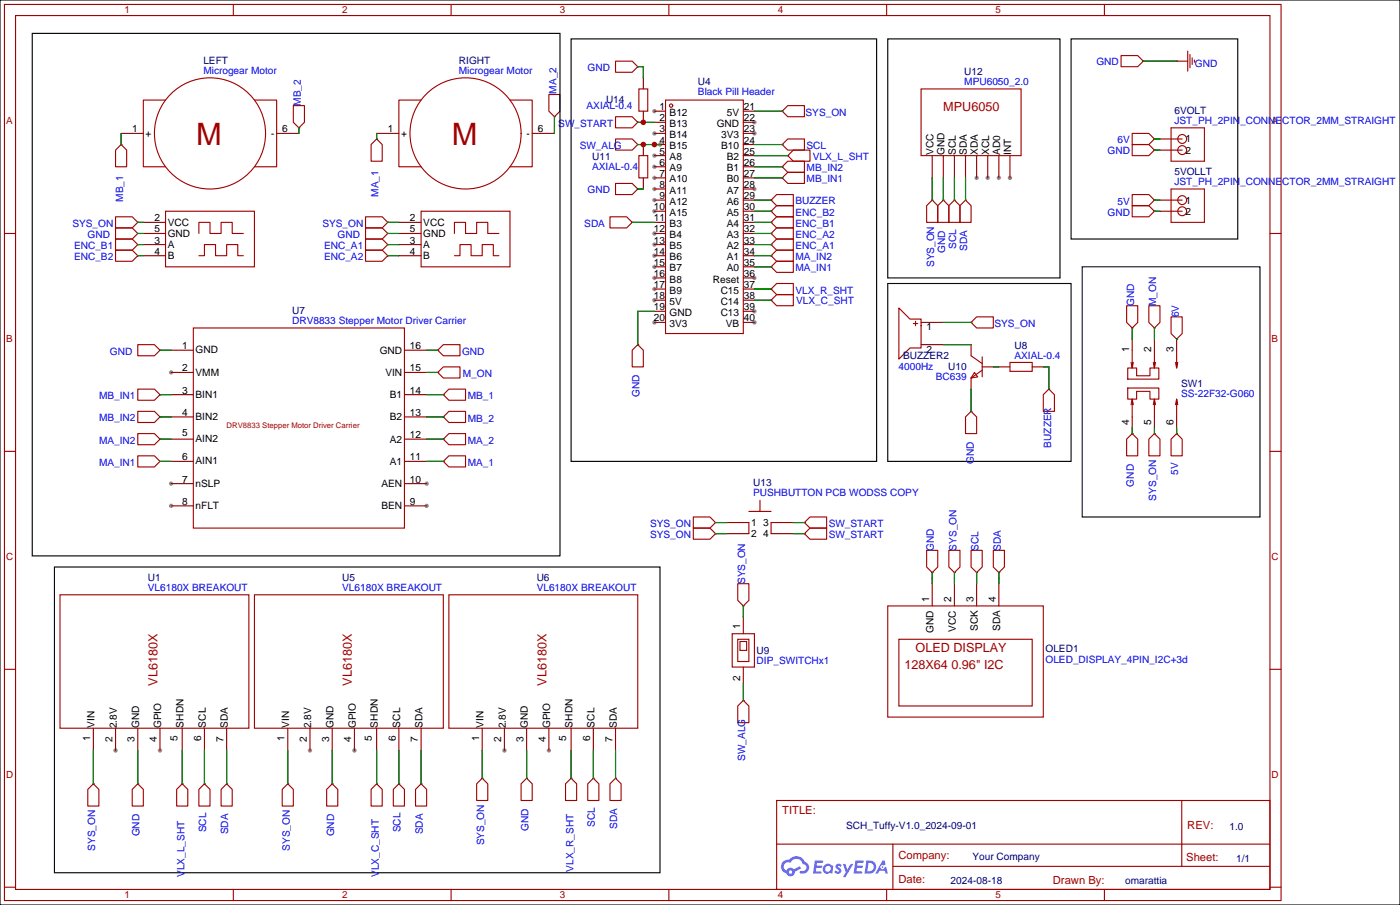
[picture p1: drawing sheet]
<svg xmlns="http://www.w3.org/2000/svg" width="320mm" height="207mm" viewBox="0 0 320 207" stroke-linecap="round" stroke-linejoin="round" font-family="sans-serif">
<path d="M0 0h320.1v206.8h-320.1z" fill="#fff" stroke="#000" stroke-width=".25"/>
<g fill="#999">
<circle cx="149.6" cy="25.4" r=".51"/>
<circle cx="149.6" cy="30.5" r=".51"/>
<circle cx="149.6" cy="35.6" r=".51"/>
<circle cx="149.6" cy="38.1" r=".51"/>
<circle cx="149.6" cy="40.6" r=".51"/>
<circle cx="149.6" cy="43.2" r=".51"/>
<circle cx="149.6" cy="45.7" r=".51"/>
<circle cx="149.6" cy="48.3" r=".51"/>
<circle cx="149.6" cy="53.3" r=".51"/>
<circle cx="149.6" cy="55.9" r=".51"/>
<circle cx="149.6" cy="58.4" r=".51"/>
<circle cx="149.6" cy="61" r=".51"/>
<circle cx="149.6" cy="63.5" r=".51"/>
<circle cx="149.6" cy="66" r=".51"/>
<circle cx="149.6" cy="68.6" r=".51"/>
<circle cx="149.6" cy="73.7" r=".51"/>
<circle cx="172.5" cy="73.7" r=".51"/>
<circle cx="172.5" cy="71.1" r=".51"/>
<circle cx="172.5" cy="63.5" r=".51"/>
<circle cx="172.5" cy="43.2" r=".51"/>
<circle cx="172.5" cy="30.5" r=".51"/>
<circle cx="172.5" cy="27.9" r=".51"/>
<circle cx="26.4" cy="171.5" r=".51"/>
<circle cx="36.6" cy="171.5" r=".51"/>
<circle cx="70.9" cy="171.5" r=".51"/>
<circle cx="81" cy="171.5" r=".51"/>
<circle cx="115.3" cy="171.5" r=".51"/>
<circle cx="125.5" cy="171.5" r=".51"/>
<circle cx="39.1" cy="85.1" r=".51"/>
<circle cx="39.1" cy="110.5" r=".51"/>
<circle cx="39.1" cy="115.6" r=".51"/>
<circle cx="97.5" cy="115.6" r=".51"/>
<circle cx="97.5" cy="110.5" r=".51"/>
<circle cx="223.3" cy="40.6" r=".51"/>
<circle cx="225.8" cy="40.6" r=".51"/>
<circle cx="228.3" cy="40.6" r=".51"/>
<circle cx="230.9" cy="40.6" r=".51"/>
<circle cx="150.9" cy="33" r=".51"/>
</g>
<g fill="none" stroke="#a10000" stroke-width=".25">
<path d="M1 1h291.9v204.7h-291.9zM3.6 3.6h286.7v199.6h-286.7zM53.3 1v2.6M103.1 1v2.6M152.9 1v2.6M202.7 1v2.6M252.5 1v2.6M1 53.3h2.6M290.3 53.3h2.6M1 103.1h2.6M290.3 103.1h2.6M1 152.9h2.6"/>
<path d="M290.3 152.9h2.6M177.5 182.9h112.8v20.3h-112.8zM177.6 192.8h112.6M204.1 197.9h86.1M204.1 192.8v10.2M270.2 182.9v15M1 202.7h2.6M53.3 203.2v2.5M103.1 203.2v2.5M152.9 203.2v2.5M202.7 203.2v2.5M252.5 203.2v2.5"/>
<path d="M290.3 202.7h2.6"/>
</g>
<g fill="#5487ff">
<path d="M191.2 197.5l.5-.2 .4 .1 .3 .3-.2 .4a.33 .33 0 0 0-.3-.3 .33 .33 0 0 0-.4 .1l.1 .1a.86 .86 0 0 1 .7 .7 .86 .86 0 0 1-.3 .8l-.7 .1-.6-.4 .4-.4 .5 .3 .2-.1v-.2a.88 .88 0 0 1-.6-1.3z"/>
<path d="M192.7 197.4h.6l.4 1.3 .8-1.3h.6l-1.8 3h-.6l.6-1.1z"/>
<path d="M186.3 196.6h1.6l.3 .1-.1 .4h-1.3l-.1 .6h1.1l.2 .3-.3 .3h-1.1l-.1 .8h1.2l.1 .2-.1 .2-1.8 .1z"/>
<path d="M195.6 196.6h1.6l.2 .1v.4h-1.3l-.1 .6h1.1l.2 .3-.3 .3h-1.1l-.1 .8h1.2l.1 .2-.1 .2-1.9 .1z"/>
<path d="M201.7 196.6h.5l.3 .9-.5 .2a.5 .5 0 0 0-.7 .2 .5 .5 0 0 0 .3 .7 .5 .5 0 0 0 .6-.4l.4-.2 .4 1.6h-.6l-.1-.7h-1.2l-.4 .7h-.6z"/>
<path d="M198 196.6l-.4 3h1a1.51 1.51 0 0 0 1.7-1.5 1.51 1.51 0 0 0-1.8-1.5zM198.6 197.1a1.02 1.02 0 0 1 1.1 1.2 1.02 1.02 0 0 1-1.4 .8z"/>
<path d="M188.5 197.6a1.11 1.11 0 0 0-.3 1.6 1.11 1.11 0 0 0 1.6 .2l.5 .2 .2-1.7-.4-.2a1.02 1.02 0 0 0-1.6-.1zM188.6 198.5a.67 .67 0 0 1 1.3 0 .67 .67 0 0 1-1.3 0z"/>
<path d="M179 196.9a1.58 1.58 0 0 0 .8 2.6 1.01 1.01 0 0 0 1.1 .7 1.01 1.01 0 0 0 .8-1.1l1.4-.7-.3-.5-1.3 .7-.5-.3a1.02 1.02 0 0 0-1.2 .6 1 1 0 0 1-.5-1.4 1 1 0 0 1 1.4-.3 1.49 1.49 0 0 1 1.5-1 1.49 1.49 0 0 1 1.4 1.2 .82 .82 0 0 1 .7 1.1 .82 .82 0 0 1-1.2 .5l-.3 .1v.3a1.4 1.4 0 0 0 2-.6 1.4 1.4 0 0 0-.8-1.9 2.19 2.19 0 0 0-3.7-.5l-.8 .1zM180.3 199.2a.4 .4 0 0 1 .8 0 .4 .4 0 0 1-.8 0z"/>
<circle cx="201.8" cy="198.1" r=".19"/>
</g>
<g fill="none" stroke="#a10000" stroke-width=".25">
<path d="M140.7 14h3.8l1.3 1.2-1.3 1.3h-3.8zM256.3 12.7h3.8l1.3 1.3-1.3 1.2h-3.8zM269 14h2.5M271.5 11.7v4.6M272 12.4v3.1M272.5 13.2v1.5M273 13.7v.5M26.4 34.3l1.3-1.3 1.3 1.3v3.8h-2.6zM37.8 22.9h-5v15.2h5M58.2 22.9h5v15.2h-5M67.1 24.1h2.5v3.8l-1.3 1.3-1.2-1.3zM84.8 33l1.3-1.2 1.3 1.2v3.8h-2.6z"/>
<path d="M96.3 22.9h-5.1v15.2h5.1M116.6 22.9h5.1v15.2h-5.1M125.5 21.6h2.5v3.8l-1.3 1.3-1.2-1.3zM140.7 26.7h3.8l1.3 1.2-1.3 1.3h-3.8zM140.7 31.8h3.8l1.3 1.2-1.3 1.3h-3.8zM146 20.3h2.1v5.1h-2.1zM146 35.6h2.1v5h-2.1zM152.1 22.9h17.8v53.3h-17.8zM178.8 38.1l1.3-1.3h3.8v2.6h-3.8zM178.8 33l1.3-1.2h3.8v2.5h-3.8zM178.8 25.4l1.3-1.3h3.8v2.6h-3.8zM181.4 34.3h3.8v2.5h-3.8l-1.3-1.2z"/>
<path d="M210.6 20.3h22.8v15.3h-22.8zM258.8 33h3.8l1.3 1.3-1.3 1.3h-3.8zM258.8 30.5h3.8l1.3 1.3-1.3 1.2h-3.8zM267.7 29.2h7.6v7.6h-7.6zM26.4 52.1h3.8l1.3 1.2-1.3 1.3h-3.8zM26.4 49.5h3.8l1.3 1.3-1.3 1.3h-3.8zM26.4 57.2h3.8l1.3 1.2-1.3 1.3h-3.8zM26.4 54.6h3.8l1.3 1.3-1.3 1.3h-3.8zM37.8 48.3h20.4v12.7h-20.4zM45.5 53.3v-2.5h2.5v2.5h2.5v-2.5h2.6v2.5h2.5M45.5 58.4h1.2v-2.5h2.6v2.5h2.5v-2.5h2.6v2.5h1.2M83.6 52.1h3.8l1.2 1.2-1.2 1.3h-3.8z"/>
<path d="M83.6 49.5h3.8l1.2 1.3-1.2 1.3h-3.8zM83.6 54.6h3.8l1.2 1.3-1.2 1.3h-3.8zM83.6 57.2h3.8l1.2 1.2-1.2 1.3h-3.8zM96.3 48.3h20.3v12.7h-20.3zM103.9 53.3v-2.5h2.5v2.5h2.6v-2.5h2.5v2.5h2.5M103.9 58.4h1.3v-2.5h2.5v2.5h2.5v-2.5h2.6v2.5h1.2M139.4 49.5h3.9l1.2 1.3-1.2 1.3h-3.9zM140.7 41.9h3.8l1.3 1.3-1.3 1.3h-3.8zM176.3 58.4l1.2-1.2h3.9v2.5h-3.9zM176.3 45.7l1.2-1.2h3.9v2.5h-3.9zM176.3 50.8l1.2-1.3h3.9v2.6h-3.9zM176.3 55.9l1.2-1.3h3.9v2.6h-3.9z"/>
<path d="M176.3 48.3l1.2-1.3h3.9v2.5h-3.9zM176.3 53.3l1.2-1.2h3.9v2.5h-3.9zM178.8 40.6l1.3-1.2h3.8v2.5h-3.8zM211.8 47l1.3-1.3 1.3 1.3v3.8h-2.6zM214.4 47l1.2-1.3 1.3 1.3v3.8h-2.5zM218.2 45.7l1.3 1.3v3.8h-2.6v-3.8zM220.7 45.7l1.3 1.3v3.8h-2.5v-3.8zM258.8 44.5h3.8l1.3 1.2-1.3 1.3h-3.8zM258.8 47h3.8l1.3 1.3-1.3 1.2h-3.8zM267.7 43.2h7.6v7.6h-7.6zM31.5 78.7h3.8l1.3 1.3-1.3 1.3h-3.8zM44.2 74.9h48.3v45.8h-48.3z"/>
<path d="M101.3 78.7h3.9v2.6h-3.9l-1.2-1.3zM145.8 78.7l1.3 1.3v3.8h-2.6v-3.8zM176.3 61l1.2-1.3h3.9v2.5h-3.9zM176.3 66l1.2-1.2h3.9v2.5h-3.9zM176.3 68.6l1.2-1.3h3.9v2.6h-3.9zM205.5 70.4l2.5 2.5h2.6v6.6h-2.6l-2.5 2.5zM208.8 73.9h1M209.3 73.4v1M223.3 72.4h3.8v2.5h-3.8l-1.3-1.2zM257.6 69.9h2.5v3.8l-1.3 1.2-1.2-1.2zM262.6 69.9h2.6v3.8l-1.3 1.2-1.3-1.2zM267.7 72.4h2.6v3.8l-1.3 1.3-1.3-1.3z"/>
<path d="M31.5 94h3.8l1.3 1.3-1.3 1.2h-3.8zM31.5 88.9h3.8l1.3 1.3-1.3 1.2h-3.8zM31.5 99.1h3.8l1.3 1.2-1.3 1.3h-3.8zM100.1 85.1l1.2-1.3h3.9v2.6h-3.9zM101.3 90.2l1.3-1.3h3.8v2.5h-3.8zM101.3 95.3l1.3-1.3h3.8v2.5h-3.8zM220.7 95.3l1.3-1.3 1.3 1.3v3.8h-2.6zM222 81.3l2.5 1.8M222.8 85.1l.7 1-1.5 .3zM224.5 81.5v4.6M224.5 84.6l-2.5 1.8M230.9 82.8h5.1v2h-5.1z"/>
<path d="M239.8 88.9l1.2 1.3v3.8h-2.5v-3.8zM257.8 84.1h2v1.8h3.1v-1.8h2v2.5h-7.1zM257.8 88.6h7.1v2.6h-2v-1.8h-3.1v1.8h-2zM258.6 82.8l.2 1.3M258.8 99.1l1.3 1.2v3.8h-2.5v-3.8zM258.8 80v4.1l.3-1.3M258.8 91.2l-.2 1.3M259.1 92.5l-.3-1.3v4.1M263.7 82.8l.2 1.3M263.9 80v4.1l.3-1.3M263.9 91.2l-.2 1.3M264.2 92.5l-.3-1.3v4.1"/>
<path d="M268.7 82.8l.3 1.3M269 99.1l1.3 1.2v3.8h-2.6v-3.8zM269 80v4.1l.2-1.3M269 91.2l-.3 1.3M269.2 92.5l-.2-1.3v4.1M31.5 104.1h3.8l1.3 1.3-1.3 1.3h-3.8zM101.3 105.4l1.3-1.3h3.8v2.6h-3.8zM101.3 100.3l1.3-1.2h3.8v2.5h-3.8zM158.5 118.1h3.8l1.3 1.3-1.3 1.3h-3.8zM171.2 119.4v2.5M173.7 114.3v2.5h-2.5M173.7 116.8h2.6"/>
<path d="M176.3 119.4v2.5M185.2 118.1h3.8v2.6h-3.8l-1.3-1.3zM262.6 100.3l1.3-1.2 1.3 1.2v3.8h-2.6zM13.7 135.9h43.2v30.5h-43.2zM58.2 135.9h43.1v30.5h-43.1zM102.6 135.9h43.2v30.5h-43.2zM158.5 120.7h3.8l1.3 1.2-1.3 1.3h-3.8zM168.7 133.4h2.5v3.8l-1.3 1.2-1.2-1.2zM185.2 120.7h3.8v2.5h-3.8l-1.3-1.3zM202.9 138.4h35.6v25.4h-35.6zM211.8 125.7h2.6v3.8l-1.3 1.3-1.3-1.3zM216.9 125.7h2.6v3.8l-1.3 1.3-1.3-1.3z"/>
<path d="M222 125.7h2.5v3.8l-1.2 1.3-1.3-1.3zM227.1 125.7h2.5v3.8l-1.3 1.3-1.2-1.3zM167.4 144.8h5.1v7.6h-5.1zM168.7 146.1h2.5v5h-2.5zM169.2 146.6h1.5v2h-1.5zM205.5 146.1h30.5v15.2h-30.5zM21.3 179.1l1.3 1.2v3.9h-2.5v-3.9zM31.5 179.1l1.3 1.2v3.9h-2.6v-3.9zM41.7 179.1l1.2 1.2v3.9h-2.5v-3.9zM46.7 179.1l1.3 1.2v3.9h-2.5v-3.9zM51.8 179.1l1.3 1.2v3.9h-2.6v-3.9zM65.8 179.1l1.3 1.2v3.9h-2.6v-3.9z"/>
<path d="M75.9 179.1l1.3 1.2v3.9h-2.5v-3.9zM86.1 179.1l1.3 1.2v3.9h-2.6v-3.9zM91.2 179.1l1.3 1.2v3.9h-2.6v-3.9zM96.3 179.1l1.2 1.2v3.9h-2.5v-3.9zM109 179.1l1.2-1.3 1.3 1.3v3.8h-2.5zM119.1 179.1l1.3-1.3 1.3 1.3v3.8h-2.6zM130.6 177.8l1.2 1.3v3.8h-2.5v-3.8zM134.4 179.1l1.2-1.3 1.3 1.3v3.8h-2.5zM139.4 179.1l1.3-1.3 1.3 1.3v3.8h-2.6zM168.7 161.3l1.2-1.3 1.3 1.3v3.8h-2.5z"/>
<circle cx="48" cy="30.5" r="12.7"/>
<circle cx="106.4" cy="30.5" r="12.7"/>
<circle cx="153.4" cy="24.1" r=".38"/>
<circle cx="270.3" cy="34.3" r="1.02"/>
<circle cx="270.3" cy="31.7" r="1.02"/>
<circle cx="270.3" cy="48.3" r="1.02"/>
<circle cx="270.3" cy="45.7" r="1.02"/>
</g>
<g fill="none" stroke="#870000" stroke-width=".25">
<path d="M145.8 15.2h.1M147.1 17.8v2.5M261.4 14h.1M269 14h.1M27.7 33h.1M27.7 30.5h5.1M63.2 30.5h5.1M68.3 29.2h.1M86.1 31.8h.1M86.1 30.5h5.1M121.7 30.5h5M126.7 26.7h.1"/>
<path d="M145.8 27.9h.1M145.8 33h.1M147.1 25.4v2.5M147.1 33v2.6M149.6 30.5h2.5M149.6 25.4h2.5M149.6 27.9h2.5M149.6 33h2.5M149.6 35.6h2.5M149.6 38.1h2.5M169.9 30.5h2.6M169.9 25.4h2.6"/>
<path d="M169.9 27.9h2.6M169.9 33h2.6M169.9 35.6h2.6M169.9 38.1h2.6M178.8 38.1h.1M178.8 33h.1M178.8 25.4h.1M180.1 35.6h.1M213.1 35.6v5M215.6 35.6v5M218.2 35.6v5M220.7 35.6v5"/>
<path d="M223.3 35.6v5M225.8 35.6v5M228.3 35.6v5M230.9 35.6v5M263.9 34.3h.1M263.9 31.8h.1M265.2 31.8h5.1M265.2 34.3h5.1M31.5 53.3h.1M31.5 50.8h.1M31.5 58.4h.1M31.5 55.9h.1"/>
<path d="M32.8 50.8h5M32.8 53.3h5M32.8 55.9h5M32.8 58.4h5M88.6 53.3h.1M88.6 50.8h.1M88.6 55.9h.1M88.6 58.4h.1M91.2 50.8h5.1M91.2 53.3h5.1M91.2 55.9h5.1M91.2 58.4h5.1"/>
<path d="M144.5 50.8h.1M145.8 43.2h.1M147.1 40.6v2.6M149.6 50.8h2.5M149.6 53.3h2.5M149.6 55.9h2.5M149.6 58.4h2.5M149.6 40.6h2.5M149.6 43.2h2.5M149.6 45.7h2.5M149.6 48.3h2.5M169.9 50.8h2.6"/>
<path d="M169.9 53.3h2.6M169.9 55.9h2.6M169.9 58.4h2.6M169.9 40.6h2.6M169.9 43.2h2.6M169.9 45.7h2.6M169.9 48.3h2.6M176.3 58.4h.1M176.3 45.7h.1M176.3 50.8h.1M176.3 55.9h.1M176.3 48.3h.1"/>
<path d="M176.3 53.3h.1M178.8 40.6h.1M213.1 45.7h.1M215.6 45.7h.1M218.2 45.7h.1M220.7 45.7h.1M263.9 45.7h.1M263.9 48.3h.1M265.2 45.7h5.1M265.2 48.3h5.1M145.8 78.7h.1M149.6 61h2.5"/>
<path d="M149.6 63.5h2.5M149.6 66h2.5M149.6 68.6h2.5M149.6 71.1h2.5M149.6 73.7h2.5M169.9 61h2.6M169.9 63.5h2.6M169.9 66h2.6M169.9 68.6h2.6M169.9 71.1h2.6M169.9 73.7h2.6M176.3 61h.1"/>
<path d="M176.3 66h.1M176.3 68.6h.1M210.6 73.7h5M210.6 78.7h5M222 73.7h.1M222 78.7v2.6M258.8 74.9h.1M258.8 77.5v2.5M263.9 74.9h.1M263.9 77.5v2.5M269 77.5h.1M269 77.5v2.5"/>
<path d="M36.6 80h.1M36.6 95.3h.1M36.6 90.2h.1M39.1 80h5.1M39.1 85.1h5.1M39.1 90.2h5.1M39.1 95.3h5.1M92.5 80h5M92.5 85.1h5M92.5 90.2h5M92.5 95.3h5M100.1 80h.1"/>
<path d="M100.1 85.1h.1M101.3 90.2h.1M101.3 95.3h.1M222 94h.1M222 86.4v2.5M224.5 83.8h2.6M228.3 83.8h2.6M236 83.8h2.5M239.8 88.9h.1M258.8 99.1h.1M258.8 95.3v2.5M263.9 99.1h.1"/>
<path d="M263.9 95.3v2.5M269 99.1h.1M269 95.3v2.5M36.6 100.3h.1M36.6 105.4h.1M39.1 100.3h5.1M39.1 105.4h5.1M39.1 110.5h5.1M39.1 115.6h5.1M92.5 100.3h5M92.5 105.4h5M92.5 110.5h5"/>
<path d="M92.5 115.6h5M101.3 105.4h.1M101.3 100.3h.1M163.6 119.4h.1M166.1 119.4h5.1M176.3 119.4h5.1M183.9 119.4h.1M163.6 121.9h.1M166.1 121.9h5.1M169.9 138.4h.1M176.3 121.9h5.1M183.9 121.9h.1"/>
<path d="M213.1 130.8h.1M213.1 133.4v5M218.2 130.8h.1M218.2 133.4v5M223.3 130.8h.1M223.3 133.4v5M228.3 130.8h.1M228.3 133.4v5M169.9 141v3.8M169.9 152.4v3.8M21.3 179.1h.1M21.3 166.4v5.1"/>
<path d="M26.4 166.4v5.1M31.5 179.1h.1M31.5 166.4v5.1M36.6 166.4v5.1M41.7 179.1h.1M41.7 166.4v5.1M46.7 179.1h.1M46.7 166.4v5.1M51.8 179.1h.1M51.8 166.4v5.1M65.8 179.1h.1M65.8 166.4v5.1"/>
<path d="M70.9 166.4v5.1M75.9 179.1h.1M75.9 166.4v5.1M81 166.4v5.1M86.1 179.1h.1M86.1 166.4v5.1M91.2 179.1h.1M91.2 166.4v5.1M96.3 179.1h.1M96.3 166.4v5.1M110.2 177.8h.1M110.2 166.4v5.1"/>
<path d="M115.3 166.4v5.1M120.4 177.8h.1M120.4 166.4v5.1M125.5 166.4v5.1M130.6 177.8h.1M130.6 166.4v5.1M135.6 177.8h.1M135.6 166.4v5.1M140.7 177.8h.1M140.7 166.4v5.1M169.9 160h.1"/>
</g>
<path d="M7.4 7.6h120.6v119.4h-120.6zM130.6 8.9h69.8v96.5h-69.8zM202.9 8.9h39.4v54.6h-39.4zM244.9 8.9h38.1v45.7h-38.1zM202.9 64.8h42v40.6h-42zM247.4 61h40.6v57.1h-40.6zM12.4 129.5h138.5v69.9h-138.5z" fill="none" stroke="#000" stroke-width=".25"/>
<g fill="none" stroke="#008700" stroke-width=".25">
<path d="M145.8 15.2h1.3v2.6M261.4 14h7.6M27.7 30.5v2.5M68.3 29.2v1.3M86.1 30.5v1.3M126.7 26.7v3.8M145.8 33h5.1M145.8 27.9h3.8M172.5 25.4h6.3M172.5 33h6.3M172.5 35.6h7.6M172.5 38.1h6.3"/>
<path d="M263.9 31.8h1.3M263.9 34.3h1.3M31.5 53.3h1.3M31.5 50.8h1.3M31.5 55.9h1.3M31.5 58.4h1.3M88.6 53.3h2.6M88.6 50.8h2.6M88.6 55.9h2.6M88.6 58.4h2.6M144.5 50.8h5.1M145.8 43.2h1.3"/>
<path d="M172.5 53.3h3.8M172.5 50.8h3.8M172.5 55.9h3.8M172.5 58.4h3.8M172.5 40.6h6.3M172.5 48.3h3.8M172.5 45.7h3.8M213.1 40.6v5.1M215.6 40.6v5.1M218.2 40.6v5.1M220.7 40.6v5.1M263.9 48.3h1.3"/>
<path d="M263.9 45.7h1.3M149.6 71.1h-3.8v7.6M172.5 66h3.8M172.5 68.6h3.8M172.5 61h3.8M215.6 78.7h6.4M215.6 73.7h6.4M258.8 74.9v2.6M263.9 74.9v2.6M269 77.5h.1M36.6 80h2.5M36.6 90.2h2.5"/>
<path d="M36.6 95.3h2.5M97.5 80h2.6M97.5 85.1h2.6M97.5 90.2h3.8M97.5 95.3h3.8M222 88.9v5.1M227.1 83.8h1.2M238.5 83.8h1.3v5.1M258.8 97.8v1.3M263.9 97.8v1.3M269 97.8v1.3M36.6 100.3h2.5"/>
<path d="M36.6 105.4h2.5M97.5 100.3h3.8M97.5 105.4h3.8M163.6 119.4h2.5M181.4 119.4h2.5M163.6 121.9h2.5M169.9 138.4v2.6M181.4 121.9h2.5M213.1 130.8v2.6M218.2 130.8v2.6M223.3 130.8v2.6M228.3 130.8v2.6"/>
<path d="M169.9 156.2v3.8M21.3 171.5v7.6M31.5 171.5v7.6M41.7 171.5v7.6M46.7 171.5v7.6M51.8 171.5v7.6M65.8 171.5v7.6M75.9 171.5v7.6M86.1 171.5v7.6M91.2 171.5v7.6M96.3 171.5v7.6M110.2 171.5v6.3"/>
<path d="M120.4 171.5v6.3M130.6 171.5v6.3M135.6 171.5v6.3M140.7 171.5v6.3"/>
</g>
<g fill="#c00">
<circle cx="147.1" cy="27.9" r=".63"/>
<circle cx="149.6" cy="33" r=".63"/>
<circle cx="147.1" cy="33" r=".63"/>
</g>
<g font-size="7.1" fill="#a00000">
<text x="44.9" y="33.1">M</text>
<text x="103.3" y="33.1">M</text>
</g>
<g font-size="2.9" fill="#a00000">
<text x="215.6" y="25.3">MPU6050</text>
<text x="209.3" y="149">OLED DISPLAY</text>
<text x="206.8" y="152.8">128X64 0.96&quot; I2C</text>
<text x="36" y="156.7" transform="rotate(-90 36 156.7)">VL6180X</text>
<text x="80.4" y="156.7" transform="rotate(-90 80.4 156.7)">VL6180X</text>
<text x="124.9" y="156.7" transform="rotate(-90 124.9 156.7)">VL6180X</text>
</g>
<g font-size="2.6" fill="#a00000">
<text x="178.8" y="186.1">TITLE:</text>
<text x="271.4" y="189.4">REV:</text>
<text x="205.4" y="196.3">Company:</text>
<text x="271.2" y="196.7">Sheet:</text>
<text x="205.4" y="201.8">Date:</text>
<text x="240.7" y="201.9">Drawn By:</text>
</g>
<g font-size="2.3" fill="#000080">
<text x="46.5" y="14.6">LEFT</text>
<text x="104.9" y="14.6">RIGHT</text>
<text x="220.5" y="17.1">U12</text>
<text x="138.5" y="23.6">U14</text>
<text x="159.6" y="19.5">U4</text>
<text x="268.5" y="26">6VOLT</text>
<text x="135.4" y="36.6">U11</text>
<text x="268.5" y="40">5VOLLT</text>
<text x="66.8" y="71.8">U7</text>
<text x="206.4" y="82">BUZZER2</text>
<text x="231.9" y="79.6">U8</text>
<text x="216.7" y="84.6">U10</text>
<text x="270" y="88.3">SW1</text>
<text x="172.2" y="111.1">U13</text>
<text x="33.8" y="132.7">U1</text>
<text x="78.2" y="132.7">U5</text>
<text x="122.7" y="132.7">U6</text>
<text x="173" y="149.3">U9</text>
<text x="239" y="149">OLED1</text>
<text x="193.5" y="189.4">SCH_Tuffy-V1.0_2024-09-01</text>
<text x="281.1" y="189.5">1.0</text>
<text x="222.3" y="196.4">Your Company</text>
<text x="282.6" y="197">1/1</text>
<text x="217.3" y="202">2024-08-18</text>
<text x="257.2" y="202">omarattia</text>
</g>
<g font-size="2.3" fill="#00f">
<text x="46.5" y="16.9">Microgear Motor</text>
<text x="104.9" y="16.9">Microgear Motor</text>
<text x="134.3" y="16.2">GND</text>
<text x="250.6" y="15">GND</text>
<text x="273.2" y="15.2">GND</text>
<text x="127.2" y="21.4" transform="rotate(-90 127.2 21.4)">MA_2</text>
<text x="159.6" y="21.8">Black Pill Header</text>
<text x="220.5" y="19.4">MPU6050_2.0</text>
<text x="68.8" y="24.2" transform="rotate(-90 68.8 24.2)">MB_2</text>
<text x="127.6" y="28.9">SW_START</text>
<text x="134.1" y="24.9">AXIAL-0.4</text>
<text x="184.2" y="26.5">SYS_ON</text>
<text x="268.5" y="28.3">JST_PH_2PIN_CONNECTOR_2MM_STRAIGHT</text>
<text x="132.5" y="34">SW_ALG</text>
<text x="184.4" y="34.1">SCL</text>
<text x="253.2" y="35.3">GND</text>
<text x="255.5" y="32.8">6V</text>
<text x="135.4" y="38.8">AXIAL-0.4</text>
<text x="184.4" y="41.6">MB_IN1</text>
<text x="184.4" y="39.1">MB_IN2</text>
<text x="185.8" y="36.5">VLX_L_SHT</text>
<text x="28.1" y="46.1" transform="rotate(-90 28.1 46.1)">MB_1</text>
<text x="86.6" y="45" transform="rotate(-90 86.6 45)">MA_1</text>
<text x="134.3" y="44.2">GND</text>
<text x="181.8" y="46.7">BUZZER</text>
<text x="255.5" y="46.7">5V</text>
<text x="268.5" y="42.3">JST_PH_2PIN_CONNECTOR_2MM_STRAIGHT</text>
<text x="16.5" y="51.8">SYS_ON</text>
<text x="73.7" y="51.8">SYS_ON</text>
<text x="133.6" y="51.9">SDA</text>
<text x="181.9" y="51.9">ENC_B1</text>
<text x="181.9" y="49.3">ENC_B2</text>
<text x="253.2" y="49.2">GND</text>
<text x="16.9" y="59.4">ENC_B2</text>
<text x="16.9" y="56.8">ENC_B1</text>
<text x="20" y="54.3">GND</text>
<text x="74.1" y="56.9">ENC_A1</text>
<text x="74.1" y="59.4">ENC_A2</text>
<text x="77.2" y="54.3">GND</text>
<text x="181.9" y="59.4">MA_IN2</text>
<text x="181.9" y="57">ENC_A1</text>
<text x="181.9" y="54.4">ENC_A2</text>
<text x="216.1" y="57.7" transform="rotate(-90 216.1 57.7)">GND</text>
<text x="218.6" y="56.8" transform="rotate(-90 218.6 56.8)">SCL</text>
<text x="221.1" y="57.3" transform="rotate(-90 221.1 57.3)">SDA</text>
<text x="181.9" y="61.9">MA_IN1</text>
<text x="213.6" y="61.1" transform="rotate(-90 213.6 61.1)">SYS_ON</text>
<text x="181.9" y="67.1">VLX_R_SHT</text>
<text x="182" y="69.5">VLX_C_SHT</text>
<text x="259.3" y="69.9" transform="rotate(-90 259.3 69.9)">GND</text>
<text x="264.3" y="69.9" transform="rotate(-90 264.3 69.9)">M_ON</text>
<text x="66.8" y="74.1">DRV8833 Stepper Motor Driver Carrier</text>
<text x="227.3" y="74.8">SYS_ON</text>
<text x="269.5" y="72.5" transform="rotate(-90 269.5 72.5)">6V</text>
<text x="25.1" y="81">GND</text>
<text x="105.6" y="81.1">GND</text>
<text x="231.9" y="81.9">AXIAL-0.4</text>
<text x="105.8" y="86.1">M_ON</text>
<text x="205.4" y="84.5">4000Hz</text>
<text x="213.9" y="86.8">BC639</text>
<text x="22.6" y="91.2">MB_IN1</text>
<text x="106.9" y="91.2">MB_1</text>
<text x="146.2" y="90.8" transform="rotate(-90 146.2 90.8)">GND</text>
<text x="270" y="90.7">SS-22F32-G060</text>
<text x="22.6" y="96.2">MB_IN2</text>
<text x="22.6" y="101.3">MA_IN2</text>
<text x="106.9" y="101.3">MA_2</text>
<text x="106.9" y="96.3">MB_2</text>
<text x="22.6" y="106.4">MA_IN1</text>
<text x="106.9" y="106.4">MA_1</text>
<text x="222.6" y="105.9" transform="rotate(-90 222.6 105.9)">GND</text>
<text x="240.3" y="102.3" transform="rotate(-90 240.3 102.3)">BUZZER</text>
<text x="172.2" y="113.4">PUSHBUTTON PCB WODSS COPY</text>
<text x="259.2" y="111.2" transform="rotate(-90 259.2 111.2)">GND</text>
<text x="269.4" y="108.5" transform="rotate(-90 269.4 108.5)">5V</text>
<text x="264.3" y="114.4" transform="rotate(-90 264.3 114.4)">SYS_ON</text>
<text x="148.6" y="120.4">SYS_ON</text>
<text x="148.6" y="122.9">SYS_ON</text>
<text x="189.4" y="120.4">SW_START</text>
<text x="189.4" y="122.9">SW_START</text>
<text x="213.4" y="125.9" transform="rotate(-90 213.4 125.9)">GND</text>
<text x="218.7" y="125.8" transform="rotate(-90 218.7 125.8)">SYS_ON</text>
<text x="223.7" y="125.8" transform="rotate(-90 223.7 125.8)">SCL</text>
<text x="228.8" y="125.8" transform="rotate(-90 228.8 125.8)">SDA</text>
<text x="33.8" y="135">VL6180X BREAKOUT</text>
<text x="78.2" y="135">VL6180X BREAKOUT</text>
<text x="122.7" y="135">VL6180X BREAKOUT</text>
<text x="170.3" y="133.5" transform="rotate(-90 170.3 133.5)">SYS_ON</text>
<text x="173" y="151.6">DIP_SWITCHx1</text>
<text x="239" y="151.4">OLED_DISPLAY_4PIN_I2C+3d</text>
<text x="170.4" y="173.8" transform="rotate(-90 170.4 173.8)">SW_ALG</text>
<text x="31.9" y="191.1" transform="rotate(-90 31.9 191.1)">GND</text>
<text x="47.1" y="190.2" transform="rotate(-90 47.1 190.2)">SCL</text>
<text x="52.2" y="190.6" transform="rotate(-90 52.2 190.6)">SDA</text>
<text x="76.4" y="191.1" transform="rotate(-90 76.4 191.1)">GND</text>
<text x="91.6" y="190.2" transform="rotate(-90 91.6 190.2)">SCL</text>
<text x="96.6" y="190.6" transform="rotate(-90 96.6 190.6)">SDA</text>
<text x="120.8" y="189.8" transform="rotate(-90 120.8 189.8)">GND</text>
<text x="136" y="188.9" transform="rotate(-90 136 188.9)">SCL</text>
<text x="141.1" y="189.4" transform="rotate(-90 141.1 189.4)">SDA</text>
<text x="21.8" y="194.4" transform="rotate(-90 21.8 194.4)">SYS_ON</text>
<text x="66.2" y="194.4" transform="rotate(-90 66.2 194.4)">SYS_ON</text>
<text x="110.7" y="193.1" transform="rotate(-90 110.7 193.1)">SYS_ON</text>
<text x="42.2" y="200.4" transform="rotate(-90 42.2 200.4)">VLX_L_SHT</text>
<text x="86.6" y="200.4" transform="rotate(-90 86.6 200.4)">VLX_C_SHT</text>
<text x="131.1" y="199.1" transform="rotate(-90 131.1 199.1)">VLX_R_SHT</text>
</g>
<g font-size="2.3">
<text x="150.7" y="25.2">1</text>
<text x="150.7" y="27.7">2</text>
<text x="153.1" y="26.4">B12</text>
<text x="153.1" y="29">B13</text>
<text x="163.9" y="29">GND</text>
<text x="166.2" y="26.4">5V</text>
<text x="170.1" y="27.7">22</text>
<text x="170.1" y="25.2">21</text>
<text x="30.2" y="30.3">1</text>
<text x="33.3" y="31.3">+</text>
<text x="62" y="31.3">-</text>
<text x="64.5" y="30.3">6</text>
<text x="88.6" y="30.3">1</text>
<text x="91.7" y="31.3">+</text>
<text x="120.4" y="31.3">-</text>
<text x="122.9" y="30.3">6</text>
<text x="150.7" y="30.3">3</text>
<text x="150.7" y="32.8">4</text>
<text x="150.7" y="35.3">5</text>
<text x="153.1" y="31.5">B14</text>
<text x="153.1" y="34.1">B15</text>
<text x="164.9" y="34.1">B10</text>
<text x="164.9" y="31.5">3V3</text>
<text x="170.1" y="35.3">25</text>
<text x="170.1" y="32.8">24</text>
<text x="170.1" y="30.3">23</text>
<text x="213.4" y="35.4" transform="rotate(-90 213.4 35.4)">VCC</text>
<text x="215.9" y="35.4" transform="rotate(-90 215.9 35.4)">GND</text>
<text x="218.5" y="35.4" transform="rotate(-90 218.5 35.4)">SCL</text>
<text x="221" y="35.4" transform="rotate(-90 221 35.4)">SDA</text>
<text x="223.6" y="35.4" transform="rotate(-90 223.6 35.4)">XDA</text>
<text x="226.1" y="35.4" transform="rotate(-90 226.1 35.4)">XCL</text>
<text x="228.6" y="35.4" transform="rotate(-90 228.6 35.4)">AD0</text>
<text x="231.2" y="35.4" transform="rotate(-90 231.2 35.4)">INT</text>
<text x="271" y="32.5">1</text>
<text x="271" y="35.1">2</text>
<text x="150.7" y="37.9">6</text>
<text x="150.7" y="40.4">7</text>
<text x="153.1" y="36.6">A8</text>
<text x="153.1" y="39.1">A9</text>
<text x="153.1" y="41.7">A10</text>
<text x="166.2" y="41.7">B0</text>
<text x="166.2" y="39.1">B1</text>
<text x="166.2" y="36.6">B2</text>
<text x="170.1" y="40.4">27</text>
<text x="170.1" y="37.9">26</text>
<text x="150.7" y="43">8</text>
<text x="150.7" y="45.5">9</text>
<text x="153.1" y="44.2">A11</text>
<text x="153.1" y="46.8">A12</text>
<text x="166.2" y="46.8">A6</text>
<text x="166.2" y="44.2">A7</text>
<text x="170.1" y="45.5">29</text>
<text x="170.1" y="43">28</text>
<text x="271" y="46.5">1</text>
<text x="35.3" y="50.6">2</text>
<text x="35.3" y="53.1">5</text>
<text x="38.4" y="51.6">VCC</text>
<text x="93.7" y="50.6">2</text>
<text x="93.7" y="53.1">5</text>
<text x="96.8" y="51.6">VCC</text>
<text x="149.5" y="48">10</text>
<text x="149.5" y="50.6">11</text>
<text x="149.5" y="53.1">12</text>
<text x="153.1" y="49.3">A15</text>
<text x="153.1" y="51.8">B3</text>
<text x="166.2" y="51.8">A4</text>
<text x="166.2" y="49.3">A5</text>
<text x="170.1" y="53.1">32</text>
<text x="170.1" y="50.6">31</text>
<text x="170.1" y="48">30</text>
<text x="271" y="49">2</text>
<text x="35.3" y="55.7">3</text>
<text x="35.3" y="58.2">4</text>
<text x="38.4" y="54.1">GND</text>
<text x="38.4" y="56.7">A</text>
<text x="38.4" y="59.2">B</text>
<text x="93.7" y="55.7">3</text>
<text x="93.7" y="58.2">4</text>
<text x="96.8" y="54.1">GND</text>
<text x="96.8" y="56.7">A</text>
<text x="96.8" y="59.2">B</text>
<text x="149.5" y="55.7">13</text>
<text x="149.5" y="58.2">14</text>
<text x="153.1" y="54.4">B4</text>
<text x="153.1" y="56.9">B5</text>
<text x="153.1" y="59.5">B6</text>
<text x="166.2" y="59.5">A1</text>
<text x="166.2" y="56.9">A2</text>
<text x="166.2" y="54.4">A3</text>
<text x="170.1" y="58.2">34</text>
<text x="170.1" y="55.7">33</text>
<text x="149.5" y="60.7">15</text>
<text x="149.5" y="63.3">16</text>
<text x="149.5" y="65.8">17</text>
<text x="153.1" y="62">B7</text>
<text x="153.1" y="64.5">B8</text>
<text x="163" y="64.5">Reset</text>
<text x="166.2" y="62">A0</text>
<text x="170.1" y="65.8">37</text>
<text x="170.1" y="63.3">36</text>
<text x="170.1" y="60.7">35</text>
<text x="149.5" y="68.4">18</text>
<text x="149.5" y="70.9">19</text>
<text x="153.1" y="67.1">B9</text>
<text x="153.1" y="69.6">5V</text>
<text x="164.8" y="69.6">C14</text>
<text x="164.8" y="67.1">C15</text>
<text x="170.1" y="70.9">39</text>
<text x="170.1" y="68.4">38</text>
<text x="149.5" y="73.4">20</text>
<text x="153.1" y="72.2">GND</text>
<text x="153.1" y="74.7">3V3</text>
<text x="164.8" y="72.2">C13</text>
<text x="165.9" y="74.7">VB</text>
<text x="170.1" y="73.4">40</text>
<text x="211.8" y="75.5">1</text>
<text x="41.6" y="79.6">1</text>
<text x="44.7" y="80.7">GND</text>
<text x="86.8" y="80.8">GND</text>
<text x="93.7" y="79.8">16</text>
<text x="211.8" y="80.6">2</text>
<text x="258.1" y="80.5" transform="rotate(-90 258.1 80.5)">1</text>
<text x="263.2" y="80.5" transform="rotate(-90 263.2 80.5)">2</text>
<text x="268.3" y="80.5" transform="rotate(-90 268.3 80.5)">3</text>
<text x="41.6" y="84.9">2</text>
<text x="41.6" y="89.9">3</text>
<text x="44.7" y="85.9">VMM</text>
<text x="88.1" y="85.9">VIN</text>
<text x="93.7" y="89.9">14</text>
<text x="93.7" y="84.9">15</text>
<text x="41.6" y="95">4</text>
<text x="44.7" y="91">BIN1</text>
<text x="89.1" y="91">B1</text>
<text x="93.7" y="95">13</text>
<text x="41.6" y="99.6">5</text>
<text x="44.7" y="96">BIN2</text>
<text x="44.7" y="101">AIN2</text>
<text x="89.1" y="101.1">A2</text>
<text x="89.1" y="96">B2</text>
<text x="93.7" y="100.1">12</text>
<text x="258.1" y="97" transform="rotate(-90 258.1 97)">4</text>
<text x="263.2" y="97" transform="rotate(-90 263.2 97)">5</text>
<text x="268.3" y="97" transform="rotate(-90 268.3 97)">6</text>
<text x="41.6" y="105">6</text>
<text x="44.7" y="106.1">AIN1</text>
<text x="89.1" y="106.2">A1</text>
<text x="93.7" y="105.2">11</text>
<text x="41.6" y="110.3">7</text>
<text x="44.7" y="111.3">nSLP</text>
<text x="87.2" y="111.3">AEN</text>
<text x="93.7" y="110.3">10</text>
<text x="41.6" y="115.3">8</text>
<text x="44.7" y="116.4">nFLT</text>
<text x="87.2" y="116.4">BEN</text>
<text x="93.7" y="115.3">9</text>
<text x="171.7" y="120.2">1</text>
<text x="171.7" y="122.7">2</text>
<text x="174.5" y="120.2">3</text>
<text x="174.5" y="122.7">4</text>
<text x="212.4" y="137.6" transform="rotate(-90 212.4 137.6)">1</text>
<text x="217.5" y="137.6" transform="rotate(-90 217.5 137.6)">2</text>
<text x="222.5" y="137.6" transform="rotate(-90 222.5 137.6)">3</text>
<text x="227.6" y="137.6" transform="rotate(-90 227.6 137.6)">4</text>
<text x="169.2" y="143.7" transform="rotate(-90 169.2 143.7)">1</text>
<text x="213.4" y="144.6" transform="rotate(-90 213.4 144.6)">GND</text>
<text x="218.5" y="144.3" transform="rotate(-90 218.5 144.3)">VCC</text>
<text x="223.6" y="144.2" transform="rotate(-90 223.6 144.2)">SCK</text>
<text x="228.6" y="144.2" transform="rotate(-90 228.6 144.2)">SDA</text>
<text x="169.2" y="155.7" transform="rotate(-90 169.2 155.7)">2</text>
<text x="21.6" y="166.2" transform="rotate(-90 21.6 166.2)">VIN</text>
<text x="26.7" y="166.3" transform="rotate(-90 26.7 166.3)">2.8V</text>
<text x="31.8" y="166.3" transform="rotate(-90 31.8 166.3)">GND</text>
<text x="36.9" y="166.3" transform="rotate(-90 36.9 166.3)">GPIO</text>
<text x="42" y="166.2" transform="rotate(-90 42 166.2)">SHDN</text>
<text x="47" y="166.2" transform="rotate(-90 47 166.2)">SCL</text>
<text x="52.1" y="166.3" transform="rotate(-90 52.1 166.3)">SDA</text>
<text x="66.1" y="166.2" transform="rotate(-90 66.1 166.2)">VIN</text>
<text x="71.2" y="166.3" transform="rotate(-90 71.2 166.3)">2.8V</text>
<text x="76.2" y="166.3" transform="rotate(-90 76.2 166.3)">GND</text>
<text x="81.3" y="166.3" transform="rotate(-90 81.3 166.3)">GPIO</text>
<text x="86.4" y="166.2" transform="rotate(-90 86.4 166.2)">SHDN</text>
<text x="91.5" y="166.2" transform="rotate(-90 91.5 166.2)">SCL</text>
<text x="96.6" y="166.3" transform="rotate(-90 96.6 166.3)">SDA</text>
<text x="110.5" y="166.2" transform="rotate(-90 110.5 166.2)">VIN</text>
<text x="115.6" y="166.3" transform="rotate(-90 115.6 166.3)">2.8V</text>
<text x="120.7" y="166.3" transform="rotate(-90 120.7 166.3)">GND</text>
<text x="125.8" y="166.3" transform="rotate(-90 125.8 166.3)">GPIO</text>
<text x="130.9" y="166.2" transform="rotate(-90 130.9 166.2)">SHDN</text>
<text x="135.9" y="166.2" transform="rotate(-90 135.9 166.2)">SCL</text>
<text x="141" y="166.3" transform="rotate(-90 141 166.3)">SDA</text>
<text x="20.6" y="169.3" transform="rotate(-90 20.6 169.3)">1</text>
<text x="25.7" y="169.4" transform="rotate(-90 25.7 169.4)">2</text>
<text x="30.8" y="169.4" transform="rotate(-90 30.8 169.4)">3</text>
<text x="35.9" y="169.4" transform="rotate(-90 35.9 169.4)">4</text>
<text x="40.6" y="169.3" transform="rotate(-90 40.6 169.3)">5</text>
<text x="46" y="169.3" transform="rotate(-90 46 169.3)">6</text>
<text x="51.1" y="169.4" transform="rotate(-90 51.1 169.4)">7</text>
<text x="65.1" y="169.3" transform="rotate(-90 65.1 169.3)">1</text>
<text x="70.1" y="169.4" transform="rotate(-90 70.1 169.4)">2</text>
<text x="75.2" y="169.4" transform="rotate(-90 75.2 169.4)">3</text>
<text x="80.3" y="169.4" transform="rotate(-90 80.3 169.4)">4</text>
<text x="85" y="169.3" transform="rotate(-90 85 169.3)">5</text>
<text x="90.5" y="169.3" transform="rotate(-90 90.5 169.3)">6</text>
<text x="95.5" y="169.4" transform="rotate(-90 95.5 169.4)">7</text>
<text x="109.5" y="169.3" transform="rotate(-90 109.5 169.3)">1</text>
<text x="114.6" y="169.4" transform="rotate(-90 114.6 169.4)">2</text>
<text x="119.7" y="169.4" transform="rotate(-90 119.7 169.4)">3</text>
<text x="124.8" y="169.4" transform="rotate(-90 124.8 169.4)">4</text>
<text x="129.5" y="169.3" transform="rotate(-90 129.5 169.3)">5</text>
<text x="134.9" y="169.3" transform="rotate(-90 134.9 169.3)">6</text>
<text x="140" y="169.4" transform="rotate(-90 140 169.4)">7</text>
</g>
<g font-size="2.2" fill="#a00000">
<text x="28.4" y="3.1">1</text>
<text x="78.2" y="3.1">2</text>
<text x="128" y="3.1">3</text>
<text x="177.8" y="3.1">4</text>
<text x="227.6" y="3.1">5</text>
<text x="1.4" y="28.3">A</text>
<text x="290.7" y="28.3">A</text>
<text x="1.4" y="78.1">B</text>
<text x="290.7" y="78.1">B</text>
<text x="1.4" y="127.9">C</text>
<text x="290.7" y="127.9">C</text>
<text x="1.4" y="177.7">D</text>
<text x="290.7" y="177.7">D</text>
<text x="28.4" y="205.3">1</text>
<text x="78.2" y="205.3">2</text>
<text x="128" y="205.3">3</text>
<text x="177.8" y="205.3">4</text>
<text x="227.6" y="205.3">5</text>
</g>
<text font-size="1.8" fill="#a00000" x="51.8" y="97.7">DRV8833 Stepper Motor Driver Carrier</text>
</svg>
